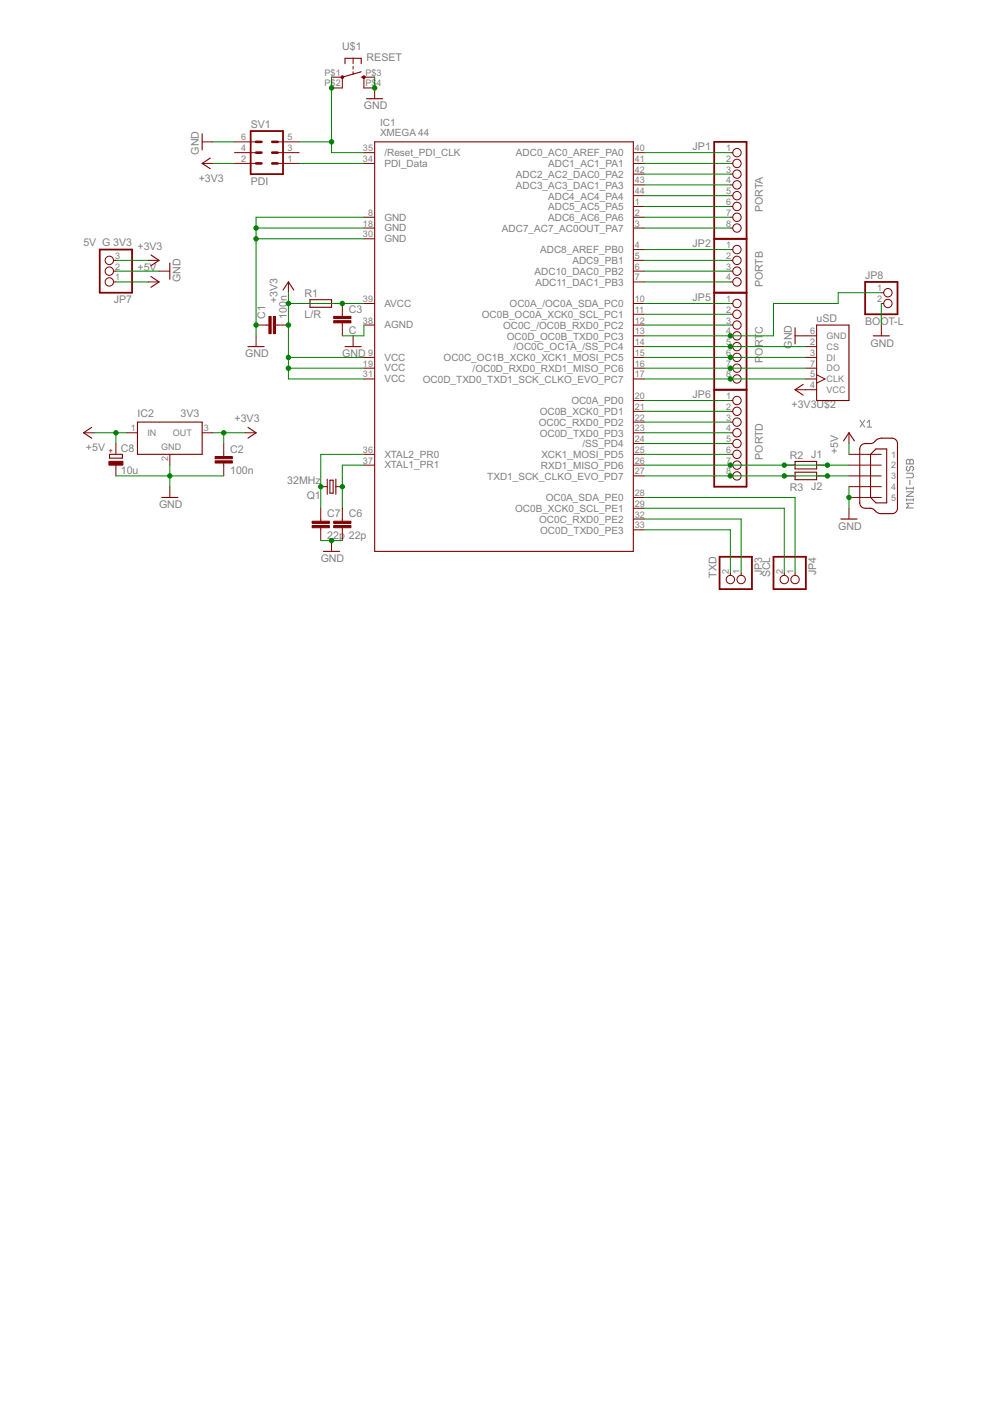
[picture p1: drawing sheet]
<svg xmlns="http://www.w3.org/2000/svg" width="210mm" height="297mm" viewBox="0 0 210 297" stroke-linecap="round" stroke-linejoin="round" font-family="sans-serif">
<g fill="none" stroke="#808080" stroke-width=".21">
<path d="M182.4 89.1l.9 1.5M183.3 89.1l-.9 1.5M183.8 89.6l.5-.5v1.5M183.8 90.6h1M192.2 97.6l.2-.2h.3l.2 .2 .3-.2h.2l.3 .2v.8h-1.5zM192.4 98.9l-.2 .2v.5l.2 .2h.3l.2-.2v-.5l.3-.2 .5 .2v.5l-.3 .2M192.9 97.6v.8M192.2 100.3h1.2l.3 .3v.5l-.3 .2h-1.2M192.2 106h1.5M192.2 103.3v.5M192.2 105.7v.5M192.2 104.3h1.5l-1.5 .9h1.5"/>
<path d="M192.2 103.5h1.5M192.9 101.8v1M193.7 106.7h-1.5l.5 .5-.5 .5h1.5M193.7 103.3v.5M193.7 105.7v.5"/>
</g>
<g fill="none" stroke="#800000" stroke-width=".23">
<path d="M73.2 13.5v-1.1h3.4v1.1M76.6 16.4h.6M76.6 15.2l-4 1.2M42.9 28.4v3.4M44.6 33.5l-1.7 1.1 1.7 1.2M77.7 20.9h3.5M79.4 30.1h54.9v86.8h-54.9zM32 54.1l1.7 1.1-1.7 1.1M32 58.6l1.7 1.2-1.7 1.1M36 55.8v3.4M52.6 73.5h3.4M60 61.5l1.2-1.7 1.1 1.7"/>
<path d="M65.7 63.5h4.6v1.7h-4.6zM73.2 73.5h3.4M168.6 69.5v3.4M173.1 68.9h6.9v16h-6.9zM185.1 71.2h3.5M19.4 90.6l-1.7 1.2 1.7 1.1M23.2 96.3h2.8v.8h-2.8zM29.1 89.5h13.8v6.8h-13.8zM52.6 90.6l1.7 1.2-1.7 1.1M168.6 97.8h4.5v1.6h-4.5zM170.3 81.5l-1.7 1.1 1.7 1.2M178.9 93.5l1.1-1.7 1.1 1.7"/>
<path d="M182.7 94.3a2.43 2.43 0 0 1 1.9-.3l.5-.1 .8-.7 1-.3h2.5l.6 .4 .3 .7-.1 14.3-.8 .6h-2.5l-1-.3-.6-.6a2.24 2.24 0 0 0-1.9-.2l-.7-.3-.3-.4-.1-.5v-11.4l.1-.5zM184.6 96.3l1.1-1.1h2.3v11.4h-2.3l-1.1-1.1zM34.3 105.5h3.4M68.6 116.9h3.4M69.4 101.6v3.2M70 101.8h.6v2.8h-.6zM71.2 101.6v3.2M168.6 100.1h4.5v1.6h-4.5zM178.3 110h3.4"/>
</g>
<g fill="none" stroke="#800000" stroke-width=".21">
<path d="M70.3 16.4h2.3v2.2h-2.3M74.9 12.4v1.1M74.9 14.1v.5M74.9 15.2v.6M79.4 16.4h-2.2v2.2h2.2v2.3M42.9 34.6h2.2M42.9 30.1h2.2M49.7 34.6h4.6M49.7 32.4h4.6M49.7 30.1h4.6M58.9 34.6h4.5M58.9 32.4h4.5"/>
<path d="M58.9 30.1h4.5M77.2 34.6h2.2M77.2 32.4h2.2M134.3 34.6h2.3M134.3 32.4h2.3M134.3 36.9h2.3M134.3 39.2h2.3M154.9 34.6h.5M154.9 32.4h.5M154.9 36.9h.5M154.9 39.2h.5M24.1 55.2h.5"/>
<path d="M24.1 57.5h.5M24.1 59.8h.5M31.4 55.2h2.3M31.4 59.8h2.3M33.7 57.5h2.3M61.2 59.8v2.3M77.2 46.1h2.2M77.2 48.3h2.2M77.2 50.6h2.2M134.3 46.1h2.3M134.3 48.3h2.3M134.3 52.9h2.3"/>
<path d="M134.3 55.2h2.3M134.3 57.5h2.3M134.3 59.8h2.3M134.3 41.5h2.3M134.3 43.8h2.3M154.9 46.1h.5M154.9 48.3h.5M154.9 52.9h.5M154.9 55.2h.5M154.9 57.5h.5M154.9 59.8h.5M154.9 41.5h.5"/>
<path d="M154.9 43.8h.5M54.3 68.9h2.7M54.3 71.2v2.3M58.4 68.9h2.8M63.4 64.3h2.3M70.3 64.3h2.3v2.8M72.6 68.5v2.7M74.9 71.2v2.3M77.2 68.9h2.2M77.2 75.8h2.2M77.2 64.3h2.2M77.2 78.1h2.2"/>
<path d="M134.3 68.9h2.3M134.3 75.8h2.3M134.3 64.3h2.3M134.3 66.6h2.3M134.3 71.2h2.3M134.3 73.5h2.3M134.3 78.1h2.3M154.9 68.9h.5M154.9 75.8h.5M154.9 64.3h.5M154.9 66.6h.5M154.9 71.2h.5"/>
<path d="M154.9 73.5h.5M154.9 78.1h.5M168.6 71.2h4.5M170.9 75.8h2.2M170.9 73.5h2.2M170.9 78.1h2.2M173.1 79.5l1.8 .8-1.8 .9M186.9 64.3h.5M186.9 62.1h.5M186.9 68.9v2.3M17.7 91.8h2.3M24.6 94v2.3"/>
<path d="M24.6 98.6v2.3M26.9 91.8h2.2M36 96.3v2.3M42.9 91.8h2.2M47.4 94v2.8M47.4 98.2v2.7M52 91.8h2.3M77.2 80.3h2.2M77.2 96.3h2.2M77.2 98.6h2.2M134.3 80.3h2.3M134.3 84.9h2.3"/>
<path d="M134.3 87.2h2.3M134.3 89.5h2.3M134.3 91.8h2.3M134.3 94h2.3M134.3 96.3h2.3M134.3 98.6h2.3M154.9 80.3h.5M154.9 84.9h.5M154.9 87.2h.5M154.9 89.5h.5M154.9 91.8h.5M154.9 94h.5"/>
<path d="M154.9 96.3h.5M154.9 98.6h.5M166.3 98.6h2.3M168.6 82.6h4.5M170.9 80.3h2.2M173.1 98.6h2.3M180 96.3h6.9M180 98.6h6.9M180 91.8v2.2M36 103.2v2.3M68 103.2h1.4M68 107.8v2.7"/>
<path d="M68 111.9v2.7M70.3 114.6v2.3M71.2 103.2h1.4M72.6 107.8v2.7M72.6 111.9v2.7M134.3 100.9h2.3M134.3 105.5h2.3M134.3 107.8h2.3M134.3 110h2.3M134.3 112.3h2.3M154.9 100.9h.5M166.3 100.9h2.3"/>
<path d="M173.1 100.9h2.3M180 100.9h6.9M180 105.5h6.9M180 103.2h6.9M180 107.8v2.2M154.9 121.5v.5M157.1 121.5v.5M166.3 121.5v.5M168.6 121.5v.5"/>
<circle cx="156.3" cy="34.6" r=".89"/>
<circle cx="156.3" cy="32.4" r=".89"/>
<circle cx="156.3" cy="36.9" r=".89"/>
<circle cx="156.3" cy="39.2" r=".89"/>
<circle cx="23.2" cy="59.8" r=".89"/>
<circle cx="23.2" cy="57.5" r=".89"/>
<circle cx="23.2" cy="55.2" r=".89"/>
<circle cx="156.3" cy="46.1" r=".89"/>
<circle cx="156.3" cy="57.5" r=".89"/>
<circle cx="156.3" cy="59.8" r=".89"/>
<circle cx="156.3" cy="48.3" r=".89"/>
<circle cx="156.3" cy="52.9" r=".89"/>
<circle cx="156.3" cy="55.2" r=".89"/>
<circle cx="156.3" cy="43.8" r=".89"/>
<circle cx="156.3" cy="41.5" r=".89"/>
<circle cx="156.3" cy="68.9" r=".89"/>
<circle cx="156.3" cy="71.2" r=".89"/>
<circle cx="156.3" cy="73.5" r=".89"/>
<circle cx="156.3" cy="78.1" r=".89"/>
<circle cx="156.3" cy="64.3" r=".89"/>
<circle cx="156.3" cy="66.6" r=".89"/>
<circle cx="156.3" cy="75.8" r=".89"/>
<circle cx="188.3" cy="62.1" r=".89"/>
<circle cx="188.3" cy="64.3" r=".89"/>
<circle cx="156.3" cy="80.3" r=".89"/>
<circle cx="156.3" cy="84.9" r=".89"/>
<circle cx="156.3" cy="87.2" r=".89"/>
<circle cx="156.3" cy="96.3" r=".89"/>
<circle cx="156.3" cy="94" r=".89"/>
<circle cx="156.3" cy="98.6" r=".89"/>
<circle cx="156.3" cy="91.8" r=".89"/>
<circle cx="156.3" cy="89.5" r=".89"/>
<circle cx="156.3" cy="100.9" r=".89"/>
<circle cx="154.9" cy="122.9" r=".89"/>
<circle cx="157.1" cy="122.9" r=".89"/>
<circle cx="166.3" cy="122.9" r=".89"/>
<circle cx="168.6" cy="122.9" r=".89"/>
</g>
<g fill="#800000" stroke="#800000" stroke-width=".21">
<circle cx="72.6" cy="16.4" r=".3"/>
<circle cx="77.2" cy="16.4" r=".3"/>
</g>
<path d="M53.1 27.8h6.9v9.1h-6.9zM151.4 30.1h6.9v73.1h-6.9zM21.1 52.9h6.9v9.2h-6.9zM151.4 50.6h6.9M183.4 59.8h6.9v6.8h-6.9zM151.4 62.1h6.9M151.4 82.6h6.9M152.6 118h6.8v6.9h-6.8zM164 118h6.9v6.9h-6.9z" fill="none" stroke="#800000" stroke-width=".38"/>
<path d="M54.3 30.1h1.1M54.3 32.4h1.1M54.3 34.6h1.1M57.7 30.1h1.2M57.7 32.4h1.2M57.7 34.6h1.2" fill="none" stroke="#800000" stroke-width=".55"/>
<g fill="#800000" stroke="#800000" stroke-width=".21">
<path d="M45.6 97.7h3.7v.5h-3.7z"/>
<path d="M45.6 96.8h3.7v.5h-3.7z"/>
<path d="M70.8 111.4h3.6v.5h-3.6z"/>
<path d="M70.8 110.5h3.6v.5h-3.6z"/>
<path d="M66.2 111.4h3.6v.5h-3.6z"/>
<path d="M66.2 110.5h3.6v.5h-3.6z"/>
<path d="M23.1 97.8h3v.8h-3z"/>
<path d="M58 67.1h.4v3.6h-.4z"/>
<path d="M57 67.1h.5v3.6h-.5z"/>
<path d="M70.8 68h3.6v.5h-3.6z"/>
<path d="M70.8 67.1h3.6v.4h-3.6z"/>
</g>
<g fill="none" stroke="#008000" stroke-width=".21">
<path d="M70.3 16.4v16h6.9M79.4 16.4v2.2M45.1 34.6h4.6M45.1 30.1h4.6M63.4 34.6h13.8M63.4 30.1h6.9M136.6 34.6h18.3M136.6 32.4h18.3M136.6 36.9h18.3M136.6 39.2h18.3M24.6 55.2h6.8M24.6 57.5h9.1"/>
<path d="M24.6 59.8h6.8M54.3 48.3h22.9M54.3 50.6h22.9M77.2 46.1h-22.9v25.1M136.6 55.2h18.3M136.6 46.1h18.3M136.6 48.3h18.3M136.6 57.5h18.3M136.6 59.8h18.3M136.6 41.5h18.3M136.6 43.8h18.3M136.6 52.9h18.3"/>
<path d="M61.2 62.1v18.2h16M61.2 75.8h16M61.2 78.1h16M61.2 64.3h16M77.2 68.9v2.3h-4.6M136.6 75.8h34.3M136.6 78.1h34.3M136.6 64.3h18.3M136.6 73.5h34.3M136.6 66.6h18.3M136.6 68.9h18.3M186.9 62.1h-9.2v2.2h-13.7v6.9h-27.4"/>
<path d="M186.9 64.3v4.6M20 91.8h6.9M24.6 91.8v2.2M36 98.6v4.6M45.1 91.8h6.9M47.4 91.8v2.2M77.2 98.6h-4.6v9.2M77.2 96.3h-9.2v11.5M136.6 80.3h34.3M136.6 91.8h18.3M136.6 98.6h43.4M136.6 96.3h18.3"/>
<path d="M136.6 84.9h18.3M136.6 87.2h18.3M136.6 89.5h18.3M136.6 94h18.3M180 94v2.3M24.6 100.9h22.8M68 114.6h4.6M136.6 100.9h43.4M136.6 112.3h18.3v9.2M136.6 110h20.5v11.5M136.6 107.8h29.7v13.7M136.6 105.5h32v16"/>
<path d="M180 103.2v4.6"/>
</g>
<g fill="#008000" stroke="#008000" stroke-width=".21">
<circle cx="61.2" cy="78.1" r=".47"/>
<circle cx="61.2" cy="75.8" r=".47"/>
<circle cx="61.2" cy="64.3" r=".47"/>
<circle cx="61.2" cy="68.9" r=".47"/>
<circle cx="72.6" cy="64.3" r=".47"/>
<circle cx="47.4" cy="91.8" r=".47"/>
<circle cx="54.3" cy="48.3" r=".47"/>
<circle cx="54.3" cy="50.6" r=".47"/>
<circle cx="54.3" cy="68.9" r=".47"/>
<circle cx="180" cy="105.5" r=".47"/>
<circle cx="79.4" cy="18.6" r=".47"/>
<circle cx="36" cy="100.9" r=".47"/>
<circle cx="70.3" cy="114.6" r=".47"/>
<circle cx="24.6" cy="91.8" r=".47"/>
<circle cx="70.3" cy="18.6" r=".47"/>
<circle cx="70.3" cy="30.1" r=".47"/>
<circle cx="154.9" cy="100.9" r=".47"/>
<circle cx="175.4" cy="100.9" r=".47"/>
<circle cx="166.3" cy="100.9" r=".47"/>
<circle cx="154.9" cy="98.6" r=".47"/>
<circle cx="175.4" cy="98.6" r=".47"/>
<circle cx="166.3" cy="98.6" r=".47"/>
<circle cx="72.6" cy="103.2" r=".47"/>
<circle cx="68" cy="103.2" r=".47"/>
<circle cx="154.9" cy="73.5" r=".47"/>
<circle cx="154.9" cy="80.3" r=".47"/>
<circle cx="154.9" cy="75.8" r=".47"/>
<circle cx="154.9" cy="78.1" r=".47"/>
<circle cx="154.9" cy="71.2" r=".47"/>
</g>
<g font-size="2.5" fill="#808080">
<text x="72.6" y="10.6">U$1</text>
<text x="77.7" y="12.9">RESET</text>
<text x="77.1" y="23.2">GND</text>
<text x="53.2" y="27.1">SV1</text>
<text x="42.2" y="32.8" transform="rotate(-90 42.2 32.8)">GND</text>
<text x="146.9" y="31.8">JP1</text>
<text x="42.1" y="38.5">+3V3</text>
<text x="53.2" y="39.2">PDI</text>
<text x="161.7" y="44.9" transform="rotate(-90 161.7 44.9)">PORTA</text>
<text x="17.7" y="52.2">5V G 3V3</text>
<text x="29.2" y="52.9">+3V3</text>
<text x="146.9" y="52.3">JP2</text>
<text x="29.2" y="57.5">+5V</text>
<text x="38.3" y="59.8" transform="rotate(-90 38.3 59.8)">GND</text>
<text x="183.4" y="59.2">JP8</text>
<text x="24.1" y="64.2">JP7</text>
<text x="58.9" y="64.3" transform="rotate(-90 58.9 64.3)">+3V3</text>
<text x="64.6" y="63">R1</text>
<text x="146.9" y="63.8">JP5</text>
<text x="161.7" y="60.9" transform="rotate(-90 161.7 60.9)">PORTB</text>
<text x="56.2" y="67.5" transform="rotate(-90 56.2 67.5)">C1</text>
<text x="60.8" y="67.5" transform="rotate(-90 60.8 67.5)">100n</text>
<text x="64.6" y="67.3">L/R</text>
<text x="73.9" y="70.9">C</text>
<text x="73.9" y="66.3">C3</text>
<text x="161.7" y="70.7" transform="rotate(-90 161.7 70.7)">C</text>
<text x="173.1" y="68.2">uSD</text>
<text x="183.4" y="68.9">BOOT-L</text>
<text x="52" y="75.8">GND</text>
<text x="72.6" y="75.8">GND</text>
<text x="161.7" y="76.9" transform="rotate(-90 161.7 76.9)">P</text>
<text x="161.7" y="75.4" transform="rotate(-90 161.7 75.4)">ORT</text>
<text x="167.9" y="73.9" transform="rotate(-90 167.9 73.9)">GND</text>
<text x="184.6" y="73.5">GND</text>
<text x="29.2" y="88.3">IC2</text>
<text x="38.3" y="88.3">3V3</text>
<text x="49.7" y="89.5">+3V3</text>
<text x="146.9" y="84.3">JP6</text>
<text x="167.8" y="86.5">+3V3U$2</text>
<text x="18.2" y="95.7">+5V</text>
<text x="25.6" y="95.9">C8</text>
<text x="48.8" y="96">C2</text>
<text x="25.6" y="100.5">10u</text>
<text x="48.8" y="100.6">100n</text>
<text x="161.7" y="97.5" transform="rotate(-90 161.7 97.5)">PORTD</text>
<text x="167.4" y="97.3">R2 J1</text>
<text x="177.7" y="96.3" transform="rotate(-90 177.7 96.3)">+5V</text>
<text x="33.7" y="107.8">GND</text>
<text x="60.9" y="102.5">32MHz</text>
<text x="65" y="105.7">Q1</text>
<text x="167.4" y="104.1">R3 J2</text>
<text x="69.4" y="109.7">C7</text>
<text x="73.9" y="109.7">C6</text>
<text x="177.7" y="112.3">GND</text>
<text x="68" y="119.2">GND</text>
<text x="69.4" y="114.3">22p</text>
<text x="73.9" y="114.3">22p</text>
<text x="151.9" y="122.5" transform="rotate(-90 151.9 122.5)">TXD</text>
<text x="161.6" y="121.9" transform="rotate(-90 161.6 121.9)">JP3</text>
<text x="163.3" y="122.4" transform="rotate(-90 163.3 122.4)">SCL</text>
<text x="173" y="121.9" transform="rotate(-90 173 121.9)">JP4</text>
</g>
<g font-size="2.4" fill="#808080">
<text x="80.6" y="28.9">XMEGA 44</text>
<text x="80.6" y="26.6">IC1</text>
<text x="81.5" y="35.3">PDI_Data</text>
<text x="81.5" y="33">/Reset_PDI_CLK</text>
<text x="109.4" y="33.2">ADC0_AC0_AREF_PA0</text>
<text x="116.2" y="35.5">ADC1_AC1_PA1</text>
<text x="109.4" y="37.7">ADC2_AC2_DAC0_PA2</text>
<text x="109.4" y="40">ADC3_AC3_DAC1_PA3</text>
<text x="81.5" y="46.8">GND</text>
<text x="116.2" y="42.3">ADC4_AC4_PA4</text>
<text x="116.2" y="44.6">ADC5_AC5_PA5</text>
<text x="116.2" y="46.9">ADC6_AC6_PA6</text>
<text x="81.5" y="49">GND</text>
<text x="81.5" y="51.3">GND</text>
<text x="106.4" y="49.2">ADC7_AC7_AC0OUT_PA7</text>
<text x="114.5" y="53.7">ADC8_AREF_PB0</text>
<text x="113.4" y="58.3">ADC10_DAC0_PB2</text>
<text x="121.4" y="56">ADC9_PB1</text>
<text x="81.5" y="65">AVCC</text>
<text x="108" y="65.2">OC0A_/OC0A_SDA_PC0</text>
<text x="113.5" y="60.6">ADC11_DAC1_PB3</text>
<text x="81.5" y="69.6">AGND</text>
<text x="102.2" y="67.4">OC0B_OC0A_XCK0_SCL_PC1</text>
<text x="106.7" y="69.7">OC0C_/OC0B_RXD0_PC2</text>
<text x="81.5" y="76.5">VCC</text>
<text x="94" y="76.6">OC0C_OC1B_XCK0_XCK1_MOSI_PC5</text>
<text x="107.5" y="72">OC0D_OC0B_TXD0_PC3</text>
<text x="108.9" y="74.3">/OC0C_OC1A_/SS_PC4</text>
<text x="81.5" y="78.7">VCC</text>
<text x="81.5" y="81">VCC</text>
<text x="89.6" y="81.2">OC0D_TXD0_TXD1_SCK_CLKO_EVO_PC7</text>
<text x="100.2" y="78.9">/OC0D_RXD0_RXD1_MISO_PC6</text>
<text x="114.4" y="88">OC0B_XCK0_PD1</text>
<text x="121.1" y="85.7">OC0A_PD0</text>
<text x="114.2" y="90.3">OC0C_RXD0_PD2</text>
<text x="114.4" y="92.6">OC0D_TXD0_PD3</text>
<text x="123.5" y="94.9">/SS_PD4</text>
<text x="81.5" y="97">XTAL2_PR0</text>
<text x="81.5" y="99.3">XTAL1_PR1</text>
<text x="103.3" y="101.7">TXD1_SCK_CLKO_EVO_PD7</text>
<text x="114.7" y="99.4">RXD1_MISO_PD6</text>
<text x="114.8" y="97.2">XCK1_MOSI_PD5</text>
<text x="115.7" y="106.3">OC0A_SDA_PE0</text>
<text x="109.2" y="108.6">OC0B_XCK0_SCL_PE1</text>
<text x="114.3" y="110.9">OC0C_RXD0_PE2</text>
<text x="114.5" y="113.2">OC0D_TXD0_PE3</text>
</g>
<g font-size="2.1" fill="#808080">
<text x="68.8" y="16">P$1</text>
<text x="77.5" y="16">P$3</text>
<text x="68.8" y="18.3">P$2</text>
<text x="77.5" y="18.3">P$</text>
<text x="79.8" y="18.3">4</text>
<text x="51.1" y="29.7">6</text>
<text x="61" y="29.7">5</text>
<text x="51.1" y="34.3">2</text>
<text x="51.1" y="32">4</text>
<text x="61" y="34.3">1</text>
<text x="61" y="32">3</text>
<text x="77" y="34.3">34</text>
<text x="77" y="32">35</text>
<text x="134.6" y="32">40</text>
<text x="134.6" y="34.3">41</text>
<text x="154" y="32">1</text>
<text x="154" y="34.3">2</text>
<text x="134.6" y="36.6">42</text>
<text x="134.6" y="38.9">43</text>
<text x="134.6" y="41.2">44</text>
<text x="154" y="36.6">3</text>
<text x="154" y="38.9">4</text>
<text x="154" y="41.2">5</text>
<text x="78" y="45.7">8</text>
<text x="134.6" y="45.7">2</text>
<text x="134.6" y="43.5">1</text>
<text x="154" y="43.5">6</text>
<text x="154" y="45.7">7</text>
<text x="77" y="48">18</text>
<text x="77" y="50.3">30</text>
<text x="134.6" y="48">3</text>
<text x="134.6" y="52.6">4</text>
<text x="154" y="48">8</text>
<text x="154" y="52.6">1</text>
<text x="24.4" y="59.5">1</text>
<text x="24.4" y="57.2">2</text>
<text x="24.4" y="54.9">3</text>
<text x="134.6" y="54.9">5</text>
<text x="134.6" y="57.2">6</text>
<text x="134.6" y="59.5">7</text>
<text x="154" y="54.9">2</text>
<text x="154" y="57.2">3</text>
<text x="154" y="59.5">4</text>
<text x="77" y="64">39</text>
<text x="134.6" y="64">10</text>
<text x="154" y="64">1</text>
<text x="186" y="61.7">1</text>
<text x="186" y="64">2</text>
<text x="77" y="68.6">38</text>
<text x="134.6" y="66.3">11</text>
<text x="134.6" y="68.6">12</text>
<text x="134.6" y="70.9">13</text>
<text x="154" y="66.3">2</text>
<text x="154" y="68.6">3</text>
<text x="154" y="70.9">4</text>
<text x="171.7" y="70.9">6</text>
<text x="175.2" y="71.9">GND</text>
<text x="77" y="77.7">19</text>
<text x="78" y="75.5">9</text>
<text x="134.6" y="73.2">14</text>
<text x="134.6" y="75.5">15</text>
<text x="134.6" y="77.7">16</text>
<text x="154" y="73.2">5</text>
<text x="154" y="75.5">6</text>
<text x="154" y="77.7">7</text>
<text x="171.7" y="73.2">2</text>
<text x="171.7" y="75.5">3</text>
<text x="171.7" y="77.7">7</text>
<text x="175.2" y="74.2">CS</text>
<text x="175.2" y="76.5">DI</text>
<text x="77" y="80">31</text>
<text x="134.6" y="80">17</text>
<text x="154" y="80">8</text>
<text x="171.7" y="82.3">4</text>
<text x="171.7" y="80">5</text>
<text x="175.2" y="83.3">VCC</text>
<text x="175.2" y="81">CLK</text>
<text x="175.2" y="78.7">DO</text>
<text x="134.6" y="84.6">20</text>
<text x="134.6" y="86.9">21</text>
<text x="134.6" y="89.2">22</text>
<text x="154" y="84.6">1</text>
<text x="154" y="86.9">2</text>
<text x="154" y="89.2">3</text>
<text x="27.8" y="91.4">1</text>
<text x="31.3" y="92.5">IN</text>
<text x="34.2" y="95.4">GND</text>
<text x="36.7" y="92.5">OUT</text>
<text x="43.2" y="91.4">3</text>
<text x="134.6" y="91.4">23</text>
<text x="134.6" y="93.7">24</text>
<text x="154" y="91.4">4</text>
<text x="154" y="93.7">5</text>
<text x="35.7" y="97.7" transform="rotate(-90 35.7 97.7)">2</text>
<text x="77" y="96">36</text>
<text x="77" y="98.3">37</text>
<text x="134.6" y="96">25</text>
<text x="134.6" y="98.3">26</text>
<text x="134.6" y="100.6">27</text>
<text x="154" y="96">6</text>
<text x="154" y="98.3">7</text>
<text x="154" y="100.6">8</text>
<text x="189" y="97">1</text>
<text x="189" y="99.3">2</text>
<text x="189" y="101.6">3</text>
<text x="134.6" y="105.2">28</text>
<text x="134.6" y="107.4">29</text>
<text x="189" y="103.9">4</text>
<text x="189" y="106.2">5</text>
<text x="134.6" y="109.7">32</text>
<text x="134.6" y="112">33</text>
<text x="154.5" y="121.7" transform="rotate(-90 154.5 121.7)">2</text>
<text x="156.8" y="121.7" transform="rotate(-90 156.8 121.7)">1</text>
<text x="166" y="121.7" transform="rotate(-90 166 121.7)">2</text>
<text x="168.3" y="121.7" transform="rotate(-90 168.3 121.7)">1</text>
</g>
<text font-size="1.8" fill="#800000" x="24.1" y="96" transform="rotate(-90 24.1 96)">+</text>
</svg>
